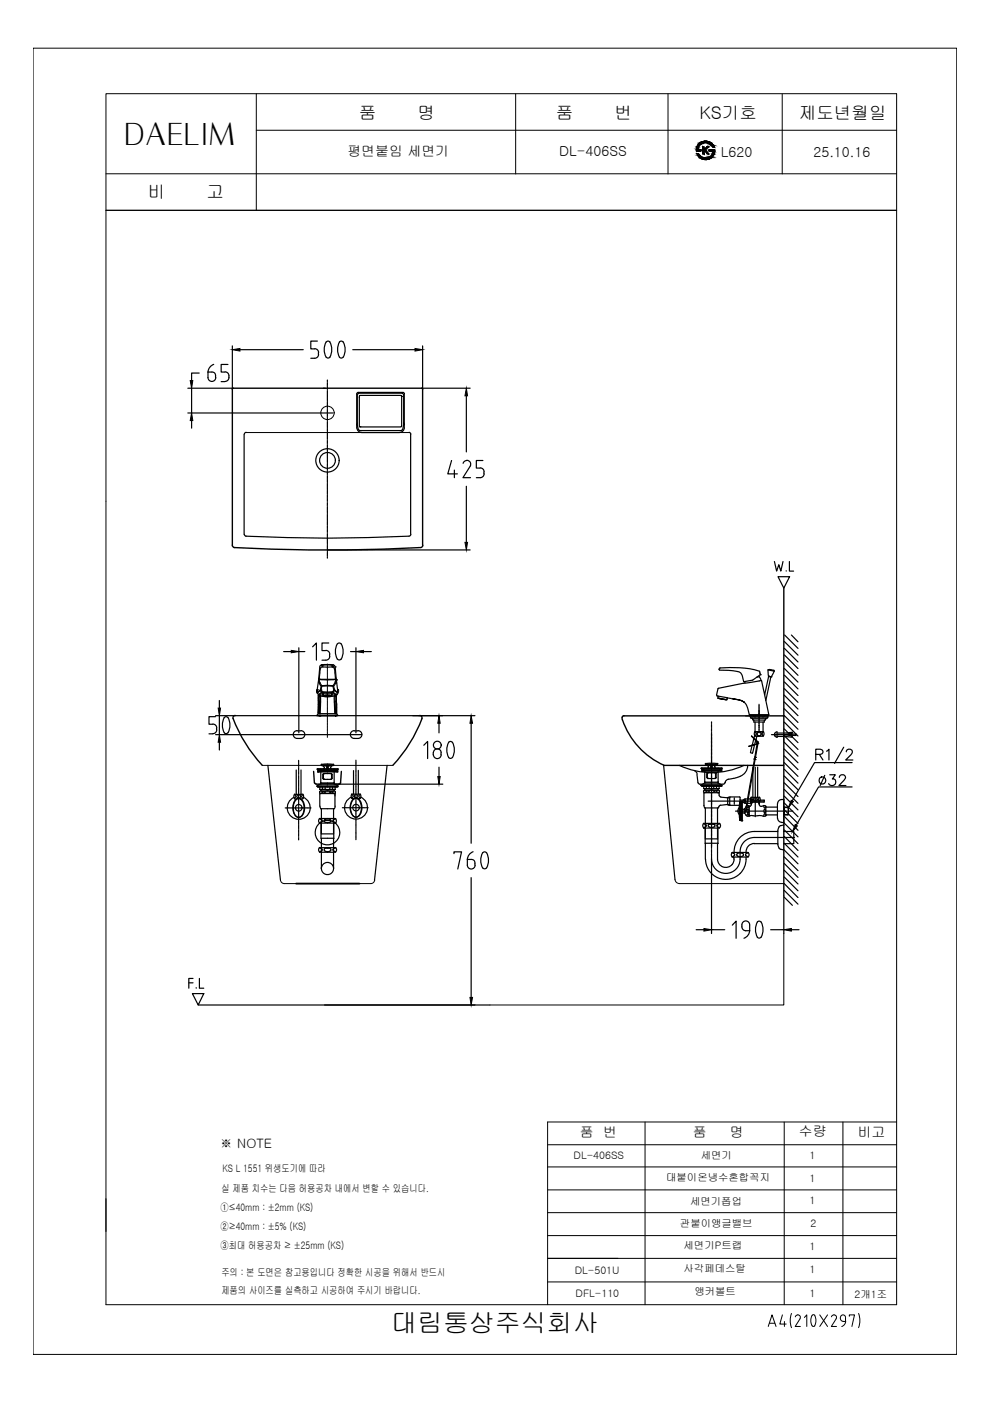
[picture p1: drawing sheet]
<svg xmlns="http://www.w3.org/2000/svg" width="210mm" height="297mm" viewBox="0 0 210 297" stroke-linecap="round" stroke-linejoin="round" font-family="sans-serif">
<!-- layer: 7 -->
<g fill="none" stroke="#000" stroke-width=".25">
<path d="M63 155h.8M63 156.6h.8M63 154.9a.83 .83 0 0 0-.8 .8 .83 .83 0 0 0 .8 .9M63.8 154.9a.83 .83 0 0 1 .8 .8 .83 .83 0 0 1-.8 .9M67.2 146.5h.1M67.2 151.7h4.4M67.3 146.2h.1M67.3 146.9h.1M67.3 146.2l-.1 .3 .1-.3M67.3 146.9l.2 .4M67.5 149.9v1.4v-1.4M67.5 147.5v.3v-.3"/>
<path d="M67.5 148.2v.3v-.3M67.5 148.5v.9zM67.5 149.4v.5zM67.5 147.8v.4v-.4M67.5 147.3h.1M67.5 147.3v.2v-.2M67.5 144.2l.2 .6M67.5 147.2h.1M67.5 144.2h.1M67.5 144.1h.1M67.5 144.1v.1M67.5 144.2l-.2 2"/>
<path d="M67.5 147.3l.3 .2M67.5 147.2v.1M67.6 144h.1M67.7 144a1.76 1.76 0 0 0 .5 1.4M67.7 151.7h.1M67.7 144.8h.1M67.7 144.8l.4 .7 .1-.1M67.7 147.3h.8v-.1v.4M67.7 144h3.4M67.7 144h.1M67.7 147.3l-.1 .1M67.8 147.6l-.1 3.7"/>
<path d="M67.8 147.5h.1M67.8 147.6h.1M67.8 144l1.6 .2 1.7-.2M67.8 147.5v.1M67.8 147.5l.1 .1M67.8 141.4h.1M67.8 141.4l-.2 2.6M67.8 151.7h.1M67.9 151.7l-.1 .1zM67.9 147.6v3.7M67.9 146.3l-.6 .5-.1-.3 .1 .4M67.9 147.6l.8 .1"/>
<path d="M67.9 146.3v.1M68.1 146.3l.1-.8 1.2-.1 1.2 .1 .2 .8M68.1 146.3h.1M68.1 146.3l.2 .4h1.1M68.1 145.5l-.2 .8M68.1 141l-.2 .1-.1 .3M68.2 146.8l-.3-.4-.6 .5M68.2 146.8h.1l-.6 .5M68.2 146.8l-.7 .4M68.2 145.4h2.4M68.3 146.8l1.1 .1M68.4 141.4h-.1a1.08 1.08 0 0 0-.5 1.3l-.1 1.3"/>
<path d="M68.4 141.4h.1M68.4 141.4h2.1M68.4 141h2M68.4 147v.2M68.5 147.6l.5 .1 1.3-.1M68.5 147.5h1.8M68.5 147.6a2.42 2.42 0 0 1 1.8 0M68.6 147.6a1.99 1.99 0 0 1 1.6 0l-.8 .1zM69.4 147h.9l.1 .1M69.4 147h-.9l-.1 .1M69.4 146.7v1M70.4 147v.2"/>
<path d="M70.4 141.4h.1M70.5 141.4h.1a1.18 1.18 0 0 1 .4 1.3l.1 1.3M70.6 146.8l.5 .5M70.6 146.8l-1.2 .1M70.6 145.4l.1 .1M70.6 146.8l.7 .4M70.6 146.8h.1M70.7 141h-2.6h.3l-.1 .1 .1 .3M70.7 141h-.3v.4M70.7 141l.4 .4M70.7 145.5l.2 .8M70.8 146.3h.1"/>
<path d="M70.8 146.3l-.2 .4h-1.2M70.9 146.4l-.3 .4M70.9 146.4l.7 .5M70.9 147.6l.1 3.7M70.9 146.3l.6 .5 .1-.3-.3 .8M70.9 147.6l-.8 .1M70.9 146.3v.1M71 144h.1M71.1 147.6v3.7M71.1 147.5h.1M71.1 147.6h.1M71.1 141.4h.1"/>
<path d="M71.1 141.4l.2 2.4v.3l-.2-.1M71.1 147.5l-.2 .1M71.1 144a1.76 1.76 0 0 1-.5 1.4M71.1 151.7h.1M71.1 151.7v.1zM71.1 147.3h-.8v-.1v.4M71.1 147.3h.1M71.1 144h.1M71.2 144.8l-.5 .7M71.2 144.8h.1M71.3 147.2h.1M71.3 144.1h.1"/>
<path d="M71.3 147.2v.1M71.3 144.1v.1M71.3 144.2l-.1 .6M71.3 147.5v.3v-.3M71.3 148.2v.3v-.3M71.3 148.8l.1 .6zM71.3 148.5v.3v-.3M71.3 147.8v.4v-.4M71.3 147.3h.1M71.3 147.3l-.2 .3M71.3 147.3v.2v-.2M71.3 144.2h.1"/>
<path d="M71.3 144.2l.3 2M71.4 151.3h-3.9l-.3 .4h4.2M71.4 151.3v-1.4v1.4M71.4 151.3l.2 .4h-2.2M71.4 149.4v.5zM71.6 146.2h.1M71.6 146.9h.1M71.6 146.2v.3zM71.6 146.5h.1M74.5 155.2a1.57 1.57 0 0 1 2.2 .2 .83 .83 0 0 1-.8 1.2h-.8a.83 .83 0 0 1-.8-.5 .83 .83 0 0 1 .2-.9zM152 147.4l.3 .2M152.2 148l1.7 .4-1.5-.3"/>
<path d="M152.2 148l1.9 .4M152.2 146.1l-.3 1.3M152.3 145.9l-.1 .1M152.4 148.1h.1M152.5 141.9l.1 .1M152.6 142.1h1.9a4.4 4.4 0 0 1 2.5 .6l.4 .6 .3 1.2 1.9-.3 1.6-1.1M152.6 141.7l-.2 .2M152.7 141.6a20.6 20.6 0 0 1 8.3 .7l.2 .8M152.7 141.6l-.1 .1M153.9 148.3h.1M153.9 148.4h.2M154.2 147.9l-1.9-.3-.1 .4"/>
<path d="M155.1 148.1l-.9-.2-.1 .5M156.4 148.4l-1.3-.3 1.3 .3M156.4 148.4l1.4 .5zM157.9 144.5v.3M159 151.5v.3h3.9v-.3M161 143.5l.4 .8M161 143.5l-.5 .1M161.2 143.1h.1M161.4 144.3l-9.1 1.6M161.4 144.3l.1 .1M162.1 147.3l.9 4.2h-4.1a3.8 3.8 0 0 0-1.1-2.6M162.8 142h.6l.8 .3z"/>
<path d="M162.8 142l.1 1.4 .6 .1M163 143.4l.5 .1M163 143.4h.1M163 143.4l-.9 3.9-.6-2.9M163.4 143.5l-1 5M163.5 143.5h.1M163.9 142.1h.1M164.2 142.3l-.7 1.2M69.4 163.8h.1"/>
</g>
<!-- layer: 0 -->
<g fill="none" stroke="#000" stroke-width=".25">
<path d="M42.2 79.1h-1.6v1.6M44.1 78.9a1.57 1.57 0 0 1 1.4 .2l.2 .4v.6M44.1 78.9v1.2M45.3 77.3a1.84 1.84 0 0 0-1.2 1.6M47.7 78.8a.92 .92 0 0 1 .8 1.3M48.3 77.3h-1.4v1.6h.8M49.3 73.3v9.2M50.9 74.1h13.4M65.9 76h.8M66.7 73.9a.83 .83 0 0 1 .8 .9M67.3 72.3h-1.4v1.7h.8M67.5 74.8v.4"/>
<path d="M67.5 75.1a.83 .83 0 0 1-.8 .9M69.1 72.5a3.4 3.4 0 0 0 0 3.2M69.2 72.5l.4-.2 .4 .2M69.2 75.7l.4 .2 .4-.2M69.9 72.5a3.4 3.4 0 0 1 0 3.2M72.7 72.5l-.5-.2a2.8 2.8 0 0 0 0 3.6l.5-.2M72.8 72.5a3.4 3.4 0 0 1 0 3.2M74.8 74.1h13.2M89.6 73.3v9.2M39.8 82.3h9.6M39.8 87.6h30.8M40.6 82.3v5.3"/>
<path d="M40.6 89.2v1.6M44.1 80a.83 .83 0 0 0 .8 .9 .83 .83 0 0 0 .8-.9M48.5 80a.83 .83 0 0 1-.8 .9h-.8M51.8 92.1v21.2M52.2 91.7l-.4 .3M68.6 82.3h.4M86.7 91.7l.3 .2 .1 .2v21.2l-.4 .4M89.4 82.3h10.3M95.7 97.6l-.8 2.9h2.1M96.3 99.7v1.6M98.9 83.9v11.9M99 97.6a.83 .83 0 0 1 .7 1.3l-1.5 2.4h1.6"/>
<path d="M99 97.6a.83 .83 0 0 0-.8 .6M102.4 97.6h-1.4v1.6h.8a1.07 1.07 0 0 1 .8 1 1.07 1.07 0 0 1-.8 1.1h-.8M51.8 113.3l.4 .4M52.1 113.7a352.6 352.6 0 0 0 34.6 0M69.4 116.6h30.3M98.9 103.1v11.9M60.1 138.1h1.7M63.4 137.3v18.1M63.4 138.1h1.2M66.3 137.1l.8-.8v3.7M68.3 140h.8M69.1 137.9a.83 .83 0 0 1 .8 .8"/>
<path d="M69.7 136.3h-1.4v1.6h.8M69.9 138.7v.5M69.9 139.1a.83 .83 0 0 1-.8 .9M71.5 136.5a3.4 3.4 0 0 0 0 3.2M71.5 136.5l.4-.2 .4 .2M71.5 139.7l.4 .2 .4-.2M72.4 136.5a3.4 3.4 0 0 1 0 3.2M74.3 138.1h1.2M75.5 137.3v18.1M77.1 138.1h1.6M45.1 153.5a.83 .83 0 0 1 .9 .8M45.7 151.9h-1.4v1.7h.8"/>
<path d="M45.7 155.8h31M45.7 151.7h55M45.9 154.4v.3M46 154.7a.83 .83 0 0 1-.9 .8l-.8 .1M46.5 148.5v1.6M46.5 151.7v4.1M46.5 157.4v1.6M47.6 152h.6a2.8 2.8 0 0 1-.1 3.5h-.3a2.89 2.89 0 0 1-.2-3.5zM89.9 158l.8-.8v3.6M91.8 159.6v.4M91.9 159.6a.83 .83 0 0 1 .8-.8 .83 .83 0 0 1 .8 .8M93.1 153.3v2.1"/>
<path d="M93.5 159.6v.4M95.9 157.4l-.5-.2a2.81 2.81 0 0 0 0 3.6l.5-.2M95.9 157.4a3.4 3.4 0 0 1 0 3.2M99.9 153.3v25.5M159.8 151.8h2.3M160.9 150.6v.9M163.6 155.8h.6M164.2 155.6h.1v.4h-.1M164.2 155.9l.6 .4M164.3 155.8h.4M164.7 155.4l3.3-.1v.2l-1.6 .3 1.6 .2v.3l-3.3-.2M164.7 155.2v1.2"/>
<path d="M164.8 155.2l-.6 .3M164.8 155.8h.7M165.6 155.8h1.1M166.8 155.8h1.2M167.2 155.6h1.6v.3h-1.5M67.6 166.3h26.3M71.9 166.3h.1M91.9 160a.83 .83 0 0 0 .8 .8 .83 .83 0 0 0 .8-.8M93.1 162.7v1.9M144 162.3a16.2 16.2 0 0 0 13.8 0M147.3 163.4l.4 .4 .1 .3M147.8 164.2l.2 1.7 .2 .3 5.1 .1"/>
<path d="M153.7 165.9l-.4 .4M155.5 165a1.82 1.82 0 0 0-1.7 .9M156.9 164.6l-1.3 .4M158.5 162.3a2.43 2.43 0 0 1-1.6 2.3M158.5 162.3h.1M96.3 181v-.4h1.6l-.8 3.6M99.1 183.4a.83 .83 0 0 0 .8 .8 .83 .83 0 0 0 .8-.8M99.1 182.2a1.57 1.57 0 0 1 1.4 .2l.2 .4v.6M99.1 182.2v1.2M99.9 186.1v25.4M100.3 180.6a1.84 1.84 0 0 0-1.2 1.6M102.3 184a3.2 3.2 0 0 1 .2-3.3l.4-.1a2.84 2.84 0 0 1 .3 3.4"/>
<path d="M102.4 184l.4 .2 .3-.2M147.6 197.1h1.7M150.9 182.1v15.8M150.9 197.1h2.8M155.3 196.1l.8-.8v3.6M157.3 196.1a.83 .83 0 0 1 .8-.8 .83 .83 0 0 1 .8 .8M157.3 196.5a.83 .83 0 0 0 .8 .8h.8M157.3 196.1v.4M158.9 196.1a2.49 2.49 0 0 1-.8 2.6l-.4 .2M160.6 195.5l.4-.2 .3 .2M160.6 198.7l.4 .2 .3-.2M160.6 195.5a3.4 3.4 0 0 0 0 3.2"/>
<path d="M161.4 195.5a3.4 3.4 0 0 1 0 3.2M163.4 197.1h2.8M166.2 190v7.9M167.8 197.1h1.6M42 213.1h61.9"/>
<circle cx="69.4" cy="97.6" r="2.48"/>
<circle cx="69.4" cy="97.6" r="1.67"/>
<circle cx="92.7" cy="158" r=".83"/>
</g>
<g fill="#000" stroke="#000" stroke-width=".21">
<path d="M49.3 74.1l1.6-.2v.5zM88 73.9l1.6 .2-1.6 .3zM40.6 87.6l.3 1.6h-.6zM40.3 80.7h.6l-.3 1.6zM98.9 82.3l.2 1.6h-.5zM98.6 115h.5l-.2 1.6zM61.8 137.9l1.6 .2-1.6 .3zM75.5 138.1l1.6-.2v.5zM46.5 155.8l.3 1.6h-.5zM46.3 150.1h.5l-.3 1.6zM93.1 151.7l.2 1.6h-.5zM99.9 151.7l.3 1.6h-.6z"/>
<path d="M92.8 164.6h.5l-.2 1.7zM149.3 196.9l1.6 .2-1.6 .3zM166.2 197.1l1.6-.2v.5zM99.6 211.5h.6l-.3 1.6z"/>
</g>
<!-- layer: 6 -->
<g fill="none" stroke="#000" stroke-width=".25">
<path d="M62.4 169a2.43 2.43 0 0 0-1 3.8 2.43 2.43 0 0 0 3.9 0 2.43 2.43 0 0 0-1-3.8M62.4 168.5l.3 .4-.3 .3M62.5 168.4a.83 .83 0 0 0 0 1M62.5 168.4h1.7M62.5 169.4h.4M62.7 169.5a1.04 1.04 0 0 1 1.1-.2 1.04 1.04 0 0 1 .6 .9 2.25 2.25 0 0 1-1.1 3.1 2.25 2.25 0 0 1-1-3.1zM62.7 169.6a.89 .89 0 0 1 1-.2 .89 .89 0 0 1 .6 .8 2.49 2.49 0 0 1-.8 3 1.3 1.3 0 0 1-1.3-1.5l.1-1.2zM62.8 163.3v5.1M63.7 169.4h.5M63.8 163.3v5.1M64.2 168.4a.83 .83 0 0 1 0 1M64.3 168.5l-.3 .4 .3 .3"/>
<path d="M74.5 169a2.43 2.43 0 0 0-.9 3.7 2.43 2.43 0 0 0 3.8 0 2.43 2.43 0 0 0-.9-3.7M74.6 168.5l.3 .3-.3 .4M74.6 168.3a.83 .83 0 0 0 0 1h.4M74.6 168.4h1.7M74.8 169.6a.89 .89 0 0 1 1-.3 .89 .89 0 0 1 .6 .9 2.47 2.47 0 0 1-.7 3 1.37 1.37 0 0 1-1.4-1.6l.1-1.1zM74.9 169.5a1.04 1.04 0 0 1 1-.2 1.04 1.04 0 0 1 .7 .9 2.25 2.25 0 0 1-1.1 3.1 2.25 2.25 0 0 1-1.1-3.1zM75 163.4v5M75.9 169.3h.4M76 163.3v5.1M76.4 168.3a.83 .83 0 0 1 0 1M76.4 168.5l-.3 .3 .3 .4M155.9 172h12.2"/>
<path d="M156.7 171.3l-.3 .6 .3 .7M156.8 173.9h.2M156.9 170l-.1 3.9-.1-1.9zM156.9 169.9l-.1 .1M157 170v3.9M157 173.9v.1M157 169.9l-.1 .1M157 169.9v4.1M157 174h.3M157 172.4h.3M157 172.3h.3M157 172.2h.3"/>
<path d="M157 172.1h.3M157 172.9h.3M157 172.8h.3M157 172.7h.3M157 172.6h.3M157 172.5h.3M157 173h.3M157 173.6h.3M157 173.5h.3M157 173.3h.3M157 173.2h.3M157 173.1h.3"/>
<path d="M157 173.4h.3M157 173.8h.3M157 173.7h.3M157 173.9h.3M157 171.4h.3M157 171.5h.3M157 171.6h.3M157 171.7h.3M157 171.8h.3M157 172h.3M157 171.2h.3M157 171.3h.3"/>
<path d="M157 170h.3M157 170.1h.3M157 169.9h.3M157 170.5h.3M157 170.2h.3M157 170.4h.3M157 170.6h.3M157 170.7h.3M157 171h.3M157 170.8h.3M157 170.9h.3M157 171.1h.3"/>
<path d="M157.3 174h.1M157.3 169.9h.1v4.1h-.1M157.3 169.9h.1M157.3 169.9v4.1M157.4 172.4h.4M157.4 171.6h.4M157.8 171.5v.9l.4 .5M158.2 171l-.4 .5M158.2 171a.41 .41 0 0 1 .7-.1v2.1a.44 .44 0 0 1-.7-.1M158.4 173l.2-.4 .2 .4M158.5 171.6a.4 .4 0 0 1 .3 .4 .4 .4 0 0 1-.3 .3zM158.8 170.9l-.2 .4-.2-.4"/>
<path d="M158.9 171h.1M158.9 172.9h.1M159 171h-.1M159.2 172.9l-.3 .1M159.2 172.9h2.1l.7 .2 .4-.2M159.2 169.1l.3 .4-.3 .3M159.3 169a.83 .83 0 0 0 0 1M159.3 170.4v.1M159.3 170.6l-.4 .4M159.3 170.6v-.6h1.7v.7M159.3 169.1h1.7M159.4 170v.4"/>
<path d="M159.6 162.7v6.4M160.1 162.7v10.5M160.6 162.7v6.4M160.9 170v.4M161 170.4v.1M161 170.6l.1 .3 .3 .1M161 169a.83 .83 0 0 1 0 1M161.1 169.1l-.3 .4 .3 .3M161.8 170.9l-.4 .1M161.8 170.8l.6 .2M162 170.8l.1 .5 .2-.4M162 171.6a.35 .35 0 0 1 .3 .4 .35 .35 0 0 1-.3 .3z"/>
<path d="M162.3 173l-.2-.5-.1 .5M162.4 171v1.9v-.1h2.4M162.4 171.1h2.4M164.8 170.4l.1 3.1a.87 .87 0 0 0 .8 .8M165.7 169.5h.5v4.9h-.5M165.7 169.5a.87 .87 0 0 0-.8 .9M166.2 171.1l1 .1M166.3 171.1v1.7M167.2 171.2v1.5l-1 .1M167.2 172.7l-1 .1"/>
<circle cx="63.3" cy="171.3" r=".7"/>
<circle cx="63.4" cy="168.9" r=".38"/>
<circle cx="75.5" cy="168.8" r=".38"/>
<circle cx="75.5" cy="171.2" r=".7"/>
<circle cx="160.2" cy="169.5" r=".38"/>
</g>
<!-- layer: 3 -->
<g fill="none" stroke="#000" stroke-width=".25">
<path d="M67.2 166.6h4.5M67.3 163.1h4.3M67.3 163.1l.1 .1M67.3 163v.1M67.3 163h.1M67.3 163h4.3M67.3 166.7v.1M67.4 166.8h.1M67.4 163.7h.1M67.4 163.2h.1M67.4 163.7h4M67.4 166.9h4"/>
<path d="M67.4 163.6v.1M67.4 163.6h.1M67.4 163.3h.1M67.4 163.5h4M67.4 163.4h4M67.7 163.4v.1M67.8 167.8v.3M67.8 167.8l.2-.1 .3 .1M67.8 168.1l.2 .1 .3-.1M67.8 167.4h3.1M67.8 166.9v.5M67.8 168.3v2.7"/>
<path d="M67.8 167.4h.6M67.8 170.9l.2 .5M68 171.5h2.9M68 163.7v2.5l-.8 .4M68 165.9l.1 .3M68 167.4v.3h2.8M68 166h2.9M68 166.2h2.9M68.1 162.2l.1 .1h2.4l.1-.1h-2.6M68.1 162.1l1.3-.1 1.4 .1M68.1 171.5v5.3h2.6v-5.3M68.3 167.8h.6v.3h-.6z"/>
<path d="M68.4 167.4h.5M68.4 166.9v.5M68.4 162.3l.9 .1M68.4 162.3l.1 .1M68.5 162.4l.3 .3M68.6 164h1.6l.2 .2v.9l-1.8 .1M68.6 164l-.2 .2v.8l.2 .2M68.7 163h-.1M68.8 162.7l-.1 .2M68.8 164l-.2 .2v.8l.2 .2M68.9 168.1l.5 .1M68.9 166.9v.5"/>
<path d="M69 167.4h.9M69.3 162.4h.3M69.3 162.4v.6M69.4 163l-.1-.2h.2v.2M69.4 162.3l-.1 .6M69.4 167.7l-.5 .1M69.5 162.3v.6M69.5 167.7l.5 .1M69.6 162.4v.6M69.9 166.9v.5h.6M70 168.1l-.5 .1M70 167.8h.6v.3h-.6z"/>
<path d="M70.1 164l.2 .2v.8l-.2 .2M70.1 162.7l.1 .2M70.1 163h.2M70.3 162.4l-.2 .3M70.3 162.4l.1-.1-.8 .1M70.5 166.9v.5M70.5 167.4h.6M70.6 167.8l.4-.1 .1 .4M70.6 168.1l.2 .1 .3-.1M70.8 168.2l-3 .1M70.8 168.2l.3 .1M70.9 163.7v2.5"/>
<path d="M70.9 165.9l-.1 .3M70.9 166.2l.8 .4M71 168.3v2.7M71.1 170.9l-.2 .5M71.1 167.4h-.2v.3M71.1 166.9v.5M71.2 163.4v.1M71.4 166.8h.1M71.4 163.7h.1M71.4 163.3h.1M71.4 163.6h.1M71.4 163.2h.1"/>
<path d="M71.5 163.2v.1M71.5 163.6v.1M71.5 166.7v.1M71.6 163h.1M71.6 163.1l-.2 .1h-4v.1M71.6 163v.1M148.6 166.5h4.5M148.7 162.9l.1 .1h4.1M148.7 162.9h4.3M148.7 162.9h.1M148.7 162.8h4.3M148.8 163v.2"/>
<path d="M148.8 163.4v.1M148.8 166.6v.1M148.8 166.7h.1M148.8 163h.1M148.8 163.5h.1M148.8 163.2h.1M148.8 163.4h.1M148.8 163.5h4.1M148.8 163.4h4.1M148.8 163.2h4.1M148.8 166.7h4.1M149.1 163.2v.1"/>
<path d="M149.2 167.7v.3M149.2 166.7v.5h.2v.3M149.2 167.6l.3-.1 .2 .1M149.2 167.9l.3 .1 .2-.1M149.3 168.2v2.6l.1 .5M149.3 168.1h3.2M149.3 167.2h.5M149.4 171.3h2.9M149.4 165.7l.1 .3M149.4 166h2.9M149.4 163.5v2.5M149.4 165.8h2.9"/>
<path d="M149.4 166l-.8 .5M149.5 171.3v6.6h2.6v-6.6M149.6 161.9l1.3-.1 1.3 .1M149.7 167.7h.6v.3h-.6zM149.8 166.7v.5h.6M149.8 162.2h.9M149.8 164.1v.8M149.9 162.2h.1M149.9 164.8l.2 .2M150 162.2l.2 .3M150 164.1v.8M150 164.8l.2 .2"/>
<path d="M150.1 165.1h1.6M150.1 169.9h11.9M150.1 162.8h-.1M150.2 162.5v.2M150.2 163.8l-.2 .2M150.4 166.7v.5M150.4 167.9l.5 .1M150.4 167.2h1M150.7 162.2v.6M150.8 162.8v-.1h.1v.1M150.8 162.2v.5M150.9 167.5l-.5 .1"/>
<path d="M150.9 162.2v.5M150.9 167.5l.5 .1M151 162.2v.6M151.3 166.7v.5M151.4 167.7h.6v.3h-.6zM151.4 167.9l-.5 .1M151.5 163.8l.2 .2v.9l-.2 .1M151.6 162.5v.2M151.6 162.8h.1M151.7 163.8h-1.6l-.2 .2M151.7 163.8l.2 .2-.1 1h-.1M151.8 162.2l-.3 .3"/>
<path d="M151.9 162.2h-1.2M151.9 162.2h-.1M151.9 166.7v.5h-.6M152 167.2h.5M152 167.6l.3-.1 .2 .1M152 167.9l.3 .1 .2-.1M152.1 162h-2.6l.1 .2h2.4l.2-.2M152.2 168.1h.1M152.3 166l.8 .5h-4.5M152.3 165.7l-.1 .3M152.3 163.5v2.5M152.3 167.2v.3h-2.8"/>
<path d="M152.5 168.6l.3 .4h1.6M152.5 166.7l-.1 .5h-3M152.5 168.2v.4M152.5 167.7v.3M152.6 163.2v.1M152.8 170.7l-.3 .2-.2 .4M152.9 163.4h.1M152.9 163.2h.1M152.9 166.7h.1M152.9 163h.1M152.9 163.5h.1M152.9 163v.2"/>
<path d="M152.9 163.4v.1M152.9 166.6v.1M153 162.9h.1M153 162.9l-.1 .1M154.3 169.1v1.5h.4M154.3 169.1h.4M154.4 170.6l.3 .1M154.4 170.7h-1.6M154.7 170.7h2.1M154.7 169h2.2v1.6M154.7 169.1v1.6M154.7 169.1h-.3"/>
<path d="M155.7 169.1v1.4M156.9 170.6l-.1 .1M156.9 169.6h1.1M157 170.1h1M157.6 170.1l.4 .2M157.9 170v.1M157.9 169.6h.1M158 169.6h-.1M158 169.6v.1M158 169.4h1.2l.4 .3M158 169.4l-.4 .3M158 170.1h-.1"/>
<path d="M158 169.7v.3M158 170v.1M159.1 169.6l2.9 .1v.4h-2.9M159.3 169.6l-.2 .1 .1 .4M159.3 170.1h-.1M159.3 169.6h.1M159.3 170v.1M159.6 170.1l-.4 .2h-1.2"/>
</g>
<!-- layer: CENTER -->
<g fill="none" stroke="#000" stroke-width=".25">
<path d="M69.4 80.6v.3M69.4 81h.1M69.4 81.2v.5M69.4 81.8v.1M69.4 82v.5M69.4 82.6v.1M69.4 82.8v.5M69.4 83.4v.1M69.4 83.6v.5M69.4 84.2v.1M69.4 84.4v.5M69.4 85.1h.1"/>
<path d="M69.4 85.3v.5M69.4 85.9v.1M69.4 86.1v.5M69.4 86.7v.1M69.4 86.9v.5M69.4 87.5v.1M69.4 87.7v.5M69.4 88.3v.1M69.4 88.5v.5M69.4 89.2v.1M69.4 89.4v.5M69.4 90v.1"/>
<path d="M69.4 90.2v.5M69.4 90.8v.1M69.4 91v.5M69.4 91.6v.1M69.4 91.8v.5M69.4 92.4v.2M69.4 92.6v.5M69.4 93.3v.1M69.4 93.4v.6M69.4 94.1v.1M69.4 94.3v.5M69.4 94.9v.1"/>
<path d="M69.4 95.1v.5M69.4 95.7v.1M69.4 95.9v.5M69.4 96.5v.2M69.4 96.7v.6M69.4 97.4v.1M69.4 97.6v.5M69.4 98.2v.1M69.4 98.4v.5M69.4 99v.1M69.4 99.2v.5M69.4 99.8v.1"/>
<path d="M69.4 100v.6M69.4 100.6v.1M69.4 100.9v.5M69.4 101.4v.2M69.4 101.7v.5M69.4 102.3v.1M69.4 102.5v.5M69.4 103.1v.1M69.4 103.3v.5M69.4 103.9v.1M69.4 104.1v.6M69.4 104.7v.1"/>
<path d="M69.4 105v.5M69.4 105.6v.1M69.4 105.8v.5M69.4 106.4v.1M69.4 106.6v.5M69.4 107.2v.1M69.4 107.4v.5M69.4 108v.1M69.4 108.2v.5M69.4 108.9h.1M69.4 109.1v.5M69.4 109.7v.1"/>
<path d="M69.4 109.9v.5M69.4 110.5v.1M69.4 110.7v.5M69.4 111.3v.1M69.4 111.5v.5M69.4 112.1v.1M69.4 112.3v.5M69.4 113h.1M69.4 113.2v.5M69.4 113.8v.1M69.4 114v.5M69.4 114.6v.1"/>
<path d="M69.4 114.8v.5M69.4 115.4v.1M69.4 115.6v.5M69.4 116.2v.1M69.4 116.4v.5M69.4 117.1v.1M69.4 117.2v.6M69.4 117.9v.1M69.4 118.1v.2M150.9 153v.4M150.9 153.5v.1M150.9 153.7v.5"/>
<path d="M150.9 154.3v.1M150.9 154.5v.5M150.9 155.2v.1M150.9 155.3v.8M150.9 156.1v4.1M60.5 171.3h.5M61.1 171.3h.1M61.3 171.3h.5M61.9 171.3h.1M62.1 171.3h.5M62.7 171.3h.2M62.9 171.3h.5"/>
<path d="M63.3 161.2v.5M63.3 161.8v.1M63.3 162v.5M63.3 162.6v.1M63.3 162.8v.5M63.3 163.4v.1M63.3 163.6v.5M63.3 164.3v.1M63.3 164.5v.5M63.3 165.1v.1M63.3 165.3v.5M63.3 165.9v.1"/>
<path d="M63.3 166.1v.5M63.3 166.7v.1M63.3 166.9v.5M63.3 167.5v.2M63.3 167.7v.5M63.3 168.4v.1M63.3 168.5v.6M63.3 169.2v.1M63.3 169.4v.5M63.3 170v.1M63.3 170.2v.5M63.3 170.8v.1"/>
<path d="M63.3 171v.5M63.3 171.6v.1M63.3 171.8v.6M63.3 172.4v.2M63.3 172.6v.6M63.3 173.3v.1M63.3 173.5v.5M63.3 174.1v.1M63.3 174.3v.5M63.3 174.9v.1M63.3 175.1v.6M63.3 175.7v.1"/>
<path d="M63.3 176v.5M63.3 176.5v.2M63.3 176.8v.5M63.3 177.4v.1M63.3 177.6v.5M63.6 171.3h.1M63.7 171.3h.6M64.4 171.3h.1M64.6 171.3h.5M65.2 171.3h.1M65.4 171.3h.5M72.6 171.3h.5"/>
<path d="M73.2 171.3h.1M73.4 171.3h.5M74.1 171.3h.1M74.2 171.3h.5M74.9 171.3h.1M75.1 171.3h.5M75.5 161.2v.4M75.5 161.7v.2M75.5 161.9v.5M75.5 162.6v.1M75.5 162.8v.5M75.5 163.4v.1"/>
<path d="M75.5 163.6v.5M75.5 164.2v.1M75.5 164.4v.5M75.5 165v.1M75.5 165.2v.5M75.5 165.8v.2M75.5 166v.6M75.5 166.7v.1M75.5 166.8v.6M75.5 167.5v.1M75.5 167.7v.5M75.5 168.3v.1"/>
<path d="M75.5 168.5v.5M75.5 169.1v.1M75.5 169.3v.6M75.5 169.9v.2M75.5 170.2v.5M75.5 170.8v.1M75.5 171v.5M75.5 171.6v.1M75.5 171.8v.5M75.5 172.4v.1M75.5 172.6v.5M75.5 173.2v.1"/>
<path d="M75.5 173.5v.5M75.5 174v.1M75.5 174.3v.5M75.5 174.9v.1M75.5 175.1v.5M75.5 175.7v.1M75.5 175.9v.5M75.5 176.5v.1M75.5 176.7v.5M75.5 177.3v.1M75.5 177.5v.5M75.7 171.3h.1"/>
<path d="M75.9 171.3h.5M76.5 171.3h.1M76.7 171.3h.5M77.3 171.3h.1M77.5 171.3h.5M150.9 160.2v2.4M150.9 162.7v4M150.9 166.8v2.4M150.9 169.3v1.5M150.9 170.9v2.4M150.9 173.4v2.3M150.9 175.8v1.6"/>
<path d="M150.9 177.5v2.3M150.9 179.9v.1M150.9 180.1v.6M150.9 180.7v.1M150.9 180.9v.6M150.9 181.5v.2M150.9 181.8v.3"/>
</g>
<!-- layer: 4 -->
<g fill="none" stroke="#000" stroke-width=".25">
<path d="M67.7 179.8l.4 .1M67.7 173.6h.2M67.8 173.5h3.3l.2 .5-.2 .5M67.8 174.5h3.3M67.8 179.7h2.9v4.5M67.8 173.5l-.3 .5 .3 .5M67.8 179.7l-.3 .5 .3 .5M67.8 174.5a2.6 2.6 0 0 1 3.3 0M67.8 174.5a2.6 2.6 0 0 0-.3 3.8 2.6 2.6 0 0 0 3.8 0 2.6 2.6 0 0 0-.2-3.8M67.9 173.6l.2 .1M68.1 174.5v3.2h2.7M68.1 174.3l-.4 .1"/>
<path d="M68.1 173.7a.33 .33 0 0 1 .2 .3 .33 .33 0 0 1-.2 .3M68.1 179.9l.2 .3-.2 .3M68.1 177.8v6.3a1.29 1.29 0 0 1 1.9-1.1 1.29 1.29 0 0 1 .2 2.2 1.29 1.29 0 0 1-2-.9v-.3M68.8 174.2l.1 .1M68.8 173.9v.3M68.9 179.9l-.1 .1M68.9 173.7l-.1 .2M68.9 174.3l.3 .1M69.1 174.4h.6M69.1 179.8h.6M69.2 179.8l-.3 .1M69.4 179.7h.1"/>
<path d="M69.7 173.7h-.8M69.7 179.8a.36 .36 0 0 1 .4 .2 .36 .36 0 0 1-.2 .5M69.7 173.6l.4 .3M70.1 173.9v.3l-.4 .2M70.8 177.7l-.1 2h.4M70.8 174.5v3.2M70.8 173.7a.41 .41 0 0 0-.1 .5 .41 .41 0 0 0 .5 .2M70.8 179.9l-.2 .3 .2 .3M71 173.6l-.2 .1M71.1 174.5h.1M71.1 179.7l.3 .5-.3 .5M71.2 179.8l-.4 .1"/>
<path d="M71.2 173.6h-.2M149.1 174.6l.2 .1M149.2 175.6h.1M149.2 175.6h3.3M149.2 174.6h.3h-.3M149.2 174.5l-.2 .5 .2 .5M149.3 175.5h-.2M149.3 174.7l.2 .1M149.5 174.8l.2 .1M149.5 175.6v3.2M149.5 178.8h2.7M149.5 175.4l-.2 .1"/>
<path d="M149.5 178.8l.1 .1M149.5 174.6h1.4h-1.4M149.5 178.9v3.3M149.7 175.2l-.2 .2M149.7 174.9v.3M150.2 174.9v.3M150.2 175.2l.2 .1M150.3 174.8l.6-.1 .5 .1M150.4 174.7l-.2 .2M151.4 174.7a.43 .43 0 0 1 .1 .6 .43 .43 0 0 1-.6 .1l-.6-.1M152.1 174.9v.3M152.1 175.2l.5 .3"/>
<path d="M152.1 178.9v3.3M152.2 174.6h-1.3h1.3M152.2 178.8v.1M152.2 175.6v3.2M152.5 174.6h-.3h.3M152.5 174.5l.3 .5-.3 .5M152.6 174.6l-.5 .3M159.9 178.9h5M159.9 178.8a1.76 1.76 0 0 0-1.7 1.9M164.9 176.3h-5a4.3 4.3 0 0 0-4.3 4.4M164.9 179a1.09 1.09 0 0 0 1.3 1.2M165.2 175.3l-.3 .9v2.8"/>
<path d="M165.5 175l-.3 .3M166.2 176.3h2.1v2.6h-2.1M166.2 174.9l-.7 .2M168.5 177.6h-8.6a3 3 0 0 0-3 3M67.8 180.7h3.3M67.9 180.6h-.2M68.1 180.5h-.2M68.8 180.3l.1 .2M68.8 180v.3M68.9 180.5h.8M70 180.5h-.3M70.8 180.5h.2"/>
<path d="M71 180.6h.2M149.6 182.2a4.3 4.3 0 0 0 4.3 4.3 4.3 4.3 0 0 0 4.3-4.3M150.9 182.2a3 3 0 0 0 3 3 3 3 0 0 0 3-3M152.1 182.2a1.76 1.76 0 0 0 1.8 1.7 1.76 1.76 0 0 0 1.7-1.7M155.2 180.8h.1M155.2 180.7h3.4M155.3 180.7l-.2 .5 .2 .5h3.2M155.3 181.6l-.1 .1M155.4 180.8a.38 .38 0 0 1 .3 .6M155.6 181.8v.4M155.6 181.7v.1M155.7 181.4l-.3 .2"/>
<path d="M156.9 180.7h.1M156.9 180.7v1.5M157.6 181.1v.3M157.6 181.1l-.5-.3a.51 .51 0 0 0-.6 .1 .51 .51 0 0 0-.2 .5l.8 .2 .5-.2M158.1 181.4l.4 .2M158.2 181.7v.5M158.5 181.6l.1 .1M158.5 180.8a.38 .38 0 0 0-.4 .6M158.6 180.7l.2 .5-.2 .5M158.6 180.8h-.1"/>
</g>
<!-- layer: c -->
<g fill="none" stroke="#000" stroke-width=".3">
<path d="M49.3 82.5v33.1v.2l.4 .3M89.4 82.3h-39.9l-.2 .2M89.4 82.3l.2 .2M89.6 82.5v33.1M49.7 116.1a368.1 368.1 0 0 0 39.4 0M89.6 115.6v.2l-.4 .3M166.2 124.7v65.3M49.4 152.3a30.6 30.6 0 0 0 6.2 10M49.9 151.7l-.4 .2-.1 .4M89 151.7l.5 .3a26.6 26.6 0 0 1-6.2 10.3M132 152.6a16.4 16.4 0 0 0 8.8 9.7M132.1 151.8l-.2 .3v.5"/>
<path d="M132.3 151.8h27.5M132.3 151.7l-.2 .1M162.1 151.8l4-.1 .1 .2M66.5 163.5l.2 2.5M66.7 166l.3 .2M67 166.3h.6M71.2 166.3h.7M72.2 166l-.3 .2M72.4 163.5l-.2 2.5M140.7 162.3h25.5"/>
</g>
<!-- layer: DWG -->
<g fill="none" stroke="#000" stroke-width=".25">
<path d="M158.1 151.8h4.9M159.2 152.1l.1 .1M159.2 152.3h3.4M159.5 152.3l.1 .2M159.6 152.5l.1 .2M159.6 157.8l-.1 .1M159.7 157.9h-.2v.1M159.7 152.7h2.5M159.7 152.7l.1 .1M159.8 158h.2l-.5 1.7-.4-.2 .4-1.5M159.8 156.7l-.3 1.1 .3 .1M159.8 156.7h.2"/>
<path d="M159.8 156.7l.2 .1M159.8 152.8v.3h2.2v-.3M159.8 156.7h.1M159.9 157.9h.1M160 158h-.1M160 157.9h.1M160 155.9l-.2 .8M160 155.2l.3 .2v.3M160.1 155.1a.83 .83 0 0 0 0 1M160.1 153.1v2h1.7v-2M160.1 156.1h1.7M160.1 151.8v.2"/>
<path d="M160.1 156.8l.2 .1M160.2 157l-.2 .8M160.3 156.9h.1M160.3 156.8l-.1 .1M160.3 155.8l-.3 .2M160.5 157.2l.2 .1M160.5 156.1l-.2 .7-.3-.1M160.5 157.7l-.5 2.8 .2 .1M160.6 155.7h.1M160.6 155.8l.1 .1M160.6 155.9l.3 .1M160.7 155.3l-.1 .3"/>
<path d="M160.7 157.3l-1.3-1.2 1.2 1.3-.1 .3h.1l-1.8 .5 1.9-.5M160.7 157.3h.1M160.7 157.7l-.5 2.9M160.7 157.3l-.1 .4M160.8 155.2l-.1 .1M160.8 155.2l-.2 .1M160.9 155.2h-.1M161 155.2l.3 .1v.4M161.4 155.8l-.4 .2M161.6 155.8l.3 .2M161.8 151.8v.2M161.8 155.1a.83 .83 0 0 1 0 1"/>
<path d="M161.9 155.2l-.3 .2v.3M162.3 152.5l-.2 .3M162.4 152.3l-.1 .2M162.8 152.2v-.2v.2M162.8 152.1l-.1 .1M162.8 152h-3.7v.2M160 160.8h.1M160 160.8l-2 11.6M160.1 160.8h.1M160.1 160.8l-2 11.5M160.2 160.6h.1"/>
</g>
<!-- layer: CL -->
<path d="M159.7 157.8l.1 .3M160.9 149.3v.4M160.9 149.8v.6M160.9 150.5v.4M160.9 151v.7M160.9 151.7v.5M160.9 152.2v.7M160.9 153v2M160.9 155.1v.3M159.8 160.9l.2 .1M160 161h.1M160.1 161l.2 .1" fill="none" stroke="#000" stroke-width=".25"/>
<!-- layer: HD -->
<path d="M159.9 156.6h-.1M160.2 156.9h.1M160.3 157.5l.6 .1" fill="none" stroke="#000" stroke-width=".25"/>
<!-- layer: D -->
<path d="M160.9 153.9h.1" fill="none" stroke="#000" stroke-width=".25"/>
<!-- layer: OUT-LINE -->
<path d="M62.8 187.3h13.4" fill="none" stroke="#000" stroke-width=".38"/>
<!-- layer: YA -->
<g fill="none" stroke="#000" stroke-width=".21">
<path d="M7 10.2h195.8v277h-195.8zM22.5 19.9h167.6v256.7h-167.6zM54.3 19.9v24.7M109.3 19.9v17M141.6 19.9v17M165.8 19.9v17M22.5 36.8h167.6M54.3 27.6h135.8M147.8 32.6h.2a2.18 2.18 0 0 0 1.5 .9 1.47 1.47 0 0 0 1.7-1.5h-.9v-.2h1.2a1.89 1.89 0 0 1-1.5 2 1.89 1.89 0 0 1-2.2-1.2zM148 30.7a2.02 2.02 0 0 1 3.5 .5h-.4a1.63 1.63 0 0 0-1.8-1 1.63 1.63 0 0 0-1.3 1.6h.6v.2h-1l.1-.7zM149 31.1h.3v.6l.6-.6h.5l-.9 .6 .8 1h-.4l-.4-.7-.2 .1v.6h-.3zM22.5 44.6h167.6"/>
<path d="M136.8 237.9v38.7M190.1 237.9h-74v38.7M116.1 262h74M116.1 271.8h74M116.1 266.8h74M165.9 278.8l-.6 1.9h1.4M167.8 278.5l-.3 1.5 .3 1.5M168.6 279.2a.54 .54 0 0 1 .7-.4 .54 .54 0 0 1 .3 .8l-1 1.6h1.1M170.5 279.3l.6-.5v2.4M172.2 278.9a2.1 2.1 0 0 0 .1 2.3l.5-.1 .1-.4a2.31 2.31 0 0 0-.2-1.8M172.2 278.9l.3-.2 .3 .2M173.8 278.8l1.7 2.4"/>
<path d="M175.5 278.8l-1.7 2.4M176.3 279.2a.54 .54 0 0 1 .7-.4 .54 .54 0 0 1 .3 .8l-1 1.6h1.1M178.2 279.3v.3M178.2 279.3a.53 .53 0 0 1 .5-.5 .53 .53 0 0 1 .6 .5M178.2 279.6l.1 .3 .4 .2M179.3 279.3v.8M180.1 279.1v-.3h1.1l-.6 2.4M182 278.5l.3 1.5-.3 1.5M162.9 281.2l.8-2.4 .8 2.4M163.1 280.6h1.2M166.3 280.2v1M178.7 280.2h.6"/>
<path d="M179.3 280.1a1.25 1.25 0 0 1-.8 1.2"/>
</g>
<!-- layer: DIM -->
<g fill="#000" stroke="#000" stroke-width=".21">
<path d="M148.8 33.7h1.6zM149.3 33.8h.8zM149.3 29.9h.6zM150 33.5h.7z"/>
<path d="M147.6 31.6l.4 .2v-.2zM147.6 31.6l.4 .2h-.4z"/>
<path d="M147.7 31.4l.3 .2v-.2zM147.7 31.4l.3 .2h-.4z"/>
<path d="M147.7 31.3l.3 .1 .1-.1zM147.7 31.3l.3 .1h-.3z"/>
<path d="M147.8 31.1l.3 .2v-.2zM147.8 31.1l.3 .2h-.4z"/>
<path d="M147.8 32.6l.5 .3-.2-.3zM147.8 32.6l.5 .3h-.4z"/>
<path d="M147.9 30.9l.2 .2 .1-.2zM147.9 30.9l.2 .2h-.3z"/>
<path d="M147.9 30.9h.4zM147.9 30.9h.3z"/>
<path d="M147.9 32.9h.5zM147.9 32.9h.5z"/>
<path d="M147.9 32.9l.6 .2-.1-.2zM147.9 32.9l.6 .2h-.4z"/>
<path d="M148.1 30.7l.2 .2 .2-.2zM148.1 30.7l.2 .2h-.4z"/>
<path d="M148.1 30.6h.4zM148.1 30.6l.4 .1z"/>
<path d="M148.1 33.1l.5 .1zM148.1 33.1l.5 .1z"/>
<path d="M148.5 33.5h2.2zM148.5 33.5h2.2z"/>
<path d="M147.6 31.8h1zM147.6 31.8h1z"/>
<path d="M147.6 31.8l1 .1zM147.6 31.8l1 .1z"/>
<path d="M147.6 31.9l1 .1zM147.6 31.9l1 .1z"/>
<path d="M147.6 32h1zM147.6 32h1z"/>
<path d="M148.2 33.2l.6 .1zM148.2 33.2l.6 .1z"/>
<path d="M148.2 30.5l.3 .1 .2-.1zM148.1 30.6l.1-.1 .3 .1z"/>
<path d="M148.3 33.3l.6 .1zM148.3 33.3l.6 .1z"/>
<path d="M148.3 33.4l.8 .1zM148.3 33.4l.8 .1z"/>
<path d="M148.4 30.3h.6zM148.4 30.3h.6z"/>
<path d="M148.4 30.3l.3 .2 .3-.2zM148.4 30.3l.3 .2h-.5z"/>
<path d="M148.4 33.5h1zM148.4 33.5h1z"/>
<path d="M149.3 33.8h.5zM149.4 33.8h.4z"/>
<path d="M148.4 30.3h.9zM148.4 30.3h.6z"/>
<path d="M149 31.1l.3 .6v-.6zM149 31.1l.3 .6h-.3z"/>
<path d="M149 32.1l.3 .6v-.6zM149 32.1l.3 .6h-.3z"/>
<path d="M148.5 30.2h.8zM148.5 30.2h1.1z"/>
<path d="M148.5 30.2h.8zM148.5 30.2l.8 .1z"/>
<path d="M148.5 33.5h1.2zM148.5 33.5h1.2z"/>
<path d="M149 31.7l.7 .3-.2-.3zM149 31.7l.7 .3h-.7z"/>
<path d="M149 32l.3 .1 .2-.1zM149 32l.3 .1h-.3z"/>
<path d="M149 31.7h.6zM149 31.7h.5z"/>
<path d="M149.5 32l.8 .7-.6-.7zM149.5 32l.8 .7h-.4z"/>
<path d="M149.3 29.9l.7 .1zM149.1 30h.9z"/>
<path d="M149.1 30h1.2zM148.9 30h1.4z"/>
<path d="M149.1 33.8h1.1zM149.1 33.8h1z"/>
<path d="M148.9 30l1.5 .1zM148.7 30.1h1.7z"/>
<path d="M149.9 31.1l-.3 .6 .8-.6zM149.3 31.7l.6-.6-.3 .6z"/>
<path d="M148.7 30.1l1.9 .1zM148.6 30.2h2z"/>
<path d="M148.8 33.7h1.6zM148.8 33.7l1.4 .1z"/>
<path d="M148.6 30.2h2.1zM148.5 30.2h2.2z"/>
<path d="M149.6 30.2h1.1zM149.6 30.2h1.1z"/>
<path d="M149.9 30.2l.9 .1zM149.9 30.2l.9 .1z"/>
<path d="M148.5 33.5l1.9 .2 .3-.2zM148.5 33.5l1.9 .2h-1.6zM148.8 33.7h1.6z"/>
<path d="M149.9 33.5h.8zM149.7 33.5h1z"/>
<path d="M150.1 30.3l.7 .1zM150.1 30.3l.7 .1z"/>
<path d="M150.2 30.4l.7 .1zM150.2 30.4l.7 .1z"/>
<path d="M150.2 33.4h.6zM150 33.5h.7zM149.9 33.5h.8z"/>
<path d="M150.4 30.5l.7 .1zM150.4 30.5l.7 .1z"/>
<path d="M150.4 33.3h.5zM150.2 33.4h.6z"/>
<path d="M150.6 33.2h.4zM150.4 33.3h.5z"/>
<path d="M150.6 30.6l.6 .1-.1-.1zM150.6 30.6l.6 .1h-.5z"/>
<path d="M150.7 33.2h.4zM150.7 33.2h.3h-.4z"/>
<path d="M150.7 30.7l.6 .2zM150.7 30.7l.6 .2z"/>
<path d="M150.9 32.9h.3zM150.9 32.9h.3z"/>
<path d="M150.9 32.9l.2 .3 .1-.3zM150.9 32.9l.2 .3h-.4z"/>
<path d="M150.9 30.9l.6 .3-.2-.3zM150.9 30.9l.6 .3h-.4z"/>
<path d="M151 32.7l.2 .2 .2-.2zM151 32.7l.2 .2h-.3z"/>
<path d="M151.1 32.6l.3 .1v-.1zM151.1 32.6l.3 .1h-.4z"/>
<path d="M151.2 32.4l.2 .2 .1-.2zM151.2 32.4l.2 .2h-.3z"/>
<path d="M150.3 31.8h1.2zM150.3 31.8h1.2z"/>
<path d="M150.3 31.8l1.2 .1zM150.3 31.8l1.2 .1z"/>
<path d="M150.3 31.9l1.2 .1zM150.3 31.9l1.2 .1z"/>
<path d="M150.3 32h1.2zM150.3 32h1.2z"/>
<path d="M151.2 32l.3 .2v-.2zM151.2 32l.3 .2h-.3z"/>
<path d="M151.2 32.2l.3 .2v-.2zM151.2 32.2l.3 .2h-.3z"/>
</g>
<!-- layer: MAIN -->
<path d="M165 122.3h2.4l-1.2 2.4zM40.8 210.7h2.4l-1.2 2.4z" fill="none" stroke="#000" stroke-width=".25"/>
<!-- layer: CEN -->
<g fill="none" stroke="#000" stroke-width=".21">
<path d="M69.4 140.8v.4M69.4 141.3v.6M69.4 142v.4M69.4 142.5v.6M69.4 143.2v.5M69.4 143.7v.7M69.4 144.5v2M69.4 146.6v1.2M69.4 147.8v.7M69.4 148.6v.4M69.4 149.1v.6M69.4 149.8v1.1"/>
<path d="M69.4 151v2.1M69.4 153.2v.6M69.4 153.9v.4M69.4 154.4v.6M69.4 155.1v.4M69.4 155.6v.8"/>
</g>
<!-- layer: ORTHO$4 -->
<path d="M69.4 151.2h.1" fill="none" stroke="#000" stroke-width=".25"/>
<!-- layer: ORTHO$3 -->
<path d="M69.4 151.2h.1" fill="none" stroke="#000" stroke-width=".25"/>
<!-- layer: AM_3 -->
<g fill="none" stroke="#000" stroke-width=".21">
<path d="M52.2 91.7h34.5M164.7 155.8h.1M166.2 155.8v1.4M55.6 162.3h27.7M59.5 186.6a.83 .83 0 0 0 .8 .7h18.3a.83 .83 0 0 0 .8-.7M166.2 197.9v15.2h-62.3M116.1 266.8h14.9"/>
<circle cx="69.4" cy="87.5" r="1.42"/>
</g>
<!-- layer: DEFAULT -->
<g fill="none" stroke="#000" stroke-width=".25">
<path d="M166.3 136l2.9 2.9M166.3 137.5l2.9 2.8M166.3 138.9l2.9 2.8M166.4 134.6l2.8 2.9M167.8 134.6l1.4 1.5M166.3 147.4l2.9 2.9M166.3 148.8l2.9 2.9M166.3 150.3l2.9 2.9M166.3 151.7l2.9 2.9M166.3 153.1l2.9 3M166.3 154.5l2.9 3M166.3 156l2.9 2.9"/>
<path d="M166.3 157.4l2.9 2.9M166.3 158.8l2.9 2.9M166.3 146l2.9 2.9M166.3 140.3l2.9 2.9M166.3 141.7l2.9 2.9M166.3 143.1l2.9 3M166.3 144.6l2.9 2.9M166.3 160.2l2.9 3M166.3 161.7l2.9 2.9M166.3 163.1l2.9 2.9M166.3 164.5l2.9 2.9M166.3 166l2.9 2.9"/>
<path d="M166.3 167.4l2.9 2.9M166.3 168.8l2.9 2.9M166.3 170.2l2.9 3M166.3 171.7l2.9 2.9M166.3 173.1l2.9 2.9M166.3 174.5l2.9 2.9M166.3 176l2.9 2.9M166.3 177.3l2.9 3M166.3 178.8l2.9 2.9M166.3 180.2l2.9 2.9M166.3 181.7l2.9 2.9M166.3 183.1l2.9 2.9"/>
<path d="M166.3 184.5l2.9 2.9M166.3 185.9l2.9 3M166.3 187.3l2.9 3M166.3 188.8l2.9 2.9M166.3 190.2l1.7 1.8"/>
</g>
<!-- layer: 1 -->
<path d="M180.7 161.7h-8l-4.7 8.1M180.7 166.8h-7.1l-4.8 8.2" fill="none" stroke="#000" stroke-width=".25"/>
<path d="M167.8 169.7l.4 .2-1 1.3zM168.6 174.8l.5 .3-1.1 1.3z" fill="#000" stroke="#000" stroke-width=".21"/>
<!-- layer: 001 -->
<path d="M140.7 162.3l2.4 24.2" fill="none" stroke="#000" stroke-width=".25"/>
<!-- layer: DIM -->
<path d="M143.1 186.5a.95 .95 0 0 0 1 .8h22.2M166.3 237.9v38.7M178.7 237.9v38.7M116.1 257.1h74M116.1 252.3h74M116.1 247.4h74M116.1 242.7h74" fill="none" stroke="#000" stroke-width=".21"/>
<!-- layer: LINE -->
<path d="M56.8 162.3l2.7 24.3M82.1 162.3l-2.7 24.3" fill="none" stroke="#000" stroke-width=".25"/>
<!-- layer: BU -->
<path d="M75.9 83.5l9.5-.1 .2 .3v6.4l-.3 1.1h-9.2l-.3-1v-6.5zM76.3 90.5h.1M76.6 91.7h8.1M85.2 84l-.2-.2h-8.7l-.1 .2v6.4l.1 .1M85.2 84l-.1 6.4-8.8 .1M85.2 84h.1" fill="none" stroke="#000" stroke-width=".25"/>
<!-- layer: 002 -->
<path d="M75.7 90.7a.95 .95 0 0 0 .9 1M75.8 89.8l-.2 .3M85.4 83.2h-9.6l-.2 .3v7.2M85.4 83.2l.4 .3M85.6 89.8l.2 .3M85.7 90.7a.95 .95 0 0 1-.9 1M85.7 83.5v7.2" fill="none" stroke="#000" stroke-width=".25"/>
<text font-size="6.6" x="171.8" y="163">R1/2</text>
<text font-size="6.4" x="26.2" y="30.7">DAELIM</text>
<text font-size="5.7" x="172.5" y="167.9">32</text>
<text font-size="5.5" x="82.9" y="282.4">대림통상주식회사</text>
<text font-size="5.3" x="163" y="122.4">W.L</text>
<text font-size="4.9" x="38.8" y="210.6">F.L</text>
<g font-size="3.7">
<text x="76.1" y="25.2">품</text>
<text x="88.5" y="25.2">명</text>
<text x="117.9" y="25.2">품</text>
<text x="130.3" y="25.2">번</text>
<text x="148.3" y="25.3">KS기호</text>
<text x="169.4" y="25.3">제도년월일</text>
<text x="31.4" y="42">비</text>
<text x="43.8" y="42">고</text>
</g>
<g font-size="2.9">
<text x="73.7" y="33.1">평면붙임 세면기</text>
<text x="118.6" y="33.1">DL-406SS</text>
<text x="152.9" y="33.3">L620</text>
<text x="172.5" y="33.2">25.10.16</text>
<text x="123" y="241.1">품 번</text>
<text x="146.9" y="241">품</text>
<text x="154.7" y="241">명</text>
<text x="169.4" y="240.8">수량</text>
<text x="181.8" y="241">비고</text>
</g>
<text font-size="2.8" x="46.6" y="243.3">※ NOTE</text>
<g font-size="2.2">
<text x="121.6" y="245.8">DL-406SS</text>
<text x="148.6" y="245.8">세면기</text>
<text x="171.6" y="245.7">1</text>
<text x="47.2" y="248.6">KS L 1551 위생도기에 따라</text>
<text x="141.3" y="250.5">대붙이온냉수혼합꼭지</text>
<text x="171.6" y="250.7">1</text>
<text x="46.8" y="256.7">①≤40mm : ±2mm (KS)</text>
<text x="46.9" y="252.7">실 제품 치수는 다음 허용공차 내에서 변할 수 있습니다.</text>
<text x="146.3" y="255.5">세면기폽업</text>
<text x="171.6" y="255.4">1</text>
<text x="46.8" y="260.8">②≥40mm : ±5% (KS)</text>
<text x="144.2" y="260.2">관붙이앵글밸브</text>
<text x="171.9" y="260.2">2</text>
<text x="46.8" y="264.9">③최대 허용공차 ≥ ±25mm (KS)</text>
<text x="144.9" y="264.9">세면기P트랩</text>
<text x="144.9" y="269.7">사각페데스탈</text>
<text x="171.6" y="265.1">1</text>
<text x="171.6" y="269.9">1</text>
<text x="46.9" y="270.6">주의 : 본 도면은 참고용입니다 정확한 시공을 위해서 반드시</text>
<text x="46.9" y="274.4">제품의 사이즈를 실측하고 시공하여 주시기 바랍니다.</text>
<text x="121.9" y="270.1">DL-501U</text>
<text x="122" y="275">DFL-110</text>
<text x="147.2" y="274.6">앵커볼트</text>
<text x="171.6" y="275.1">1</text>
<text x="181.2" y="275.1">2개1조</text>
</g>
</svg>
